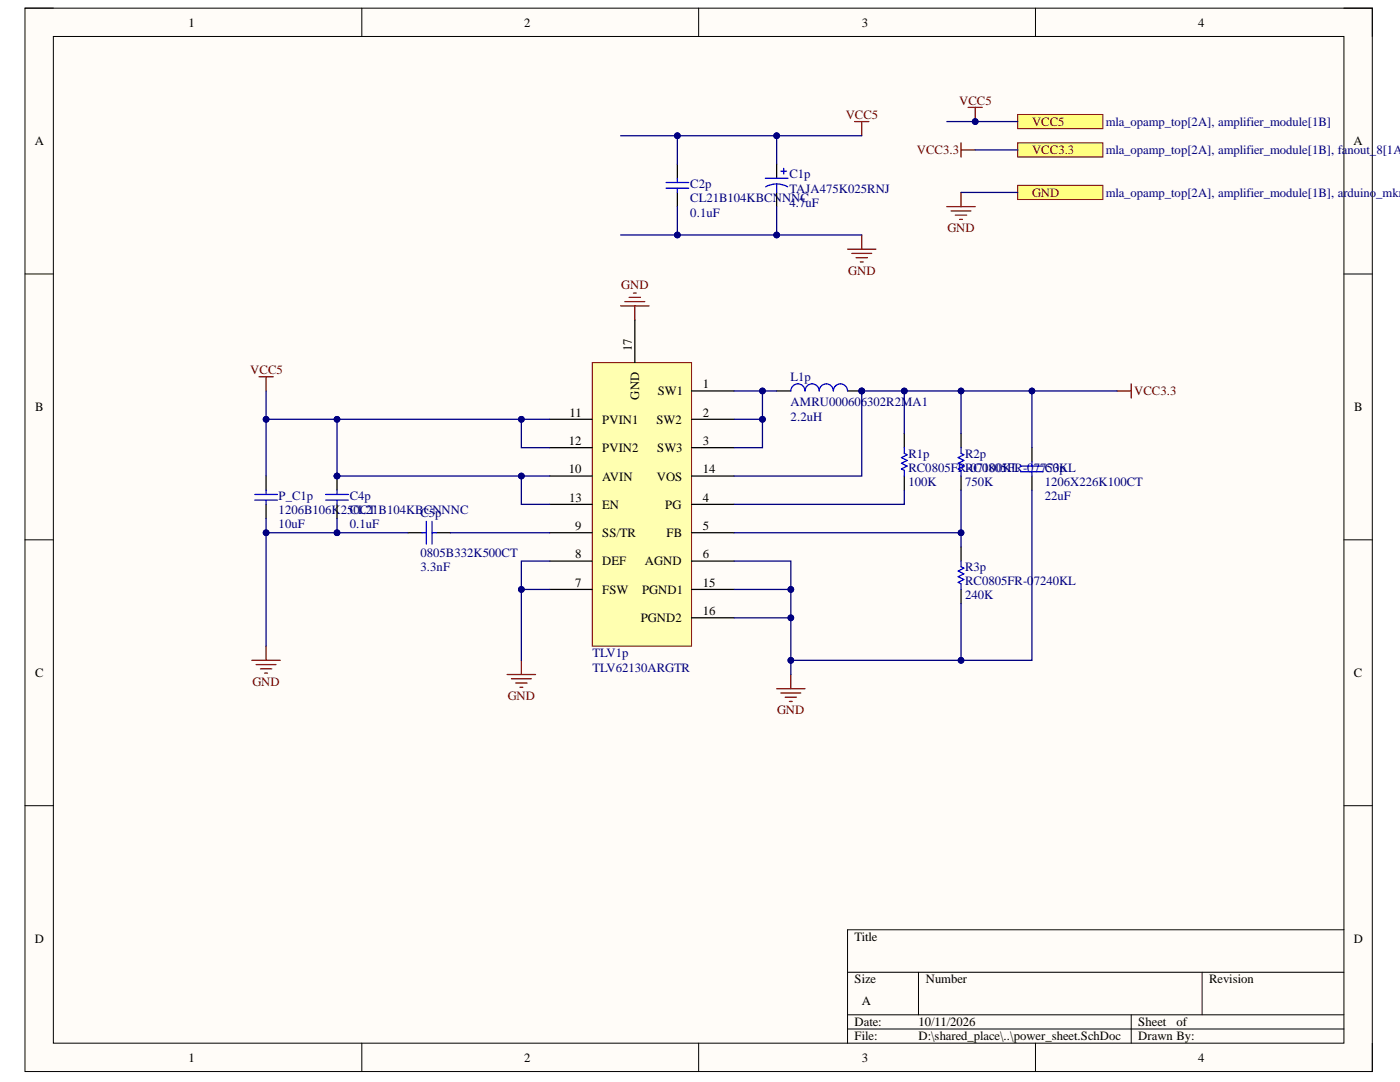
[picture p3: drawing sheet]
<svg xmlns="http://www.w3.org/2000/svg" width="279mm" height="216mm" viewBox="0 0 279 216" stroke-linecap="round" stroke-linejoin="round" font-family="sans-serif">
<path d="M5 1.6h268.9v212.2h-268.9z" fill-rule="evenodd" fill="#fffcf8"/>
<path d="M5 1.6h268.9v212.2h-268.9z" fill="none" stroke="#000" stroke-width=".2"/>
<path d="M10.6 7.3h257.6v200.9h-257.6z" fill-rule="evenodd" fill="#fffcf8"/>
<g fill="none" stroke="#000" stroke-width=".2">
<path d="M5 1.6h5.6M10.6 7.3h257.6v200.9h-257.6zM72.2 1.6v5.7M139.4 1.6v5.7M206.7 1.6v5.7M268.2 1.6h5.7v5.7M5 54.7h5.6M268.2 54.7h5.7M5 107.7h5.6M268.2 107.7h5.7M5 160.8h5.6M268.2 160.8h5.7"/>
<path d="M169.1 194h99.1M183.3 194v8.5M239.9 194v8.5M268.2 185.5h-99.1v22.7M72.2 208.2v5.6M139.4 208.2v5.6M169.1 202.5h99.1M169.1 205.3h99.1M206.7 208.2v5.6M225.8 202.5v5.7M273.9 208.2v5.6"/>
</g>
<g fill="none" stroke="#800000" stroke-width=".25">
<path d="M170.6 24.3h2.8M172 24.3v2.8M125.6 59.3h2.2M126.4 58.5h.6M169.1 49.7h5.7M170 50.6h4M170.8 51.4h2.3M171.7 52.3h.6M172 46.9v2.8M51.7 75.2h2.8M53.1 75.2v2.8M123.9 61h5.6"/>
<path d="M124.7 60.2h4M126.7 61v2.9M222.9 78h2.9M225.8 76.6v2.8M50.3 131.8h5.6M51.1 132.6h4M52 133.5h2.2M52.8 134.3h.6M53.1 128.9v2.9M101.2 134.6h5.7M102.1 135.4h3.9M102.9 136.3h2.3"/>
<path d="M103.8 137.1h.5M104 131.8v2.8M155 137.4h5.7M155.8 138.3h4M156.7 139.1h2.3M157.5 140h.6M157.8 134.6v2.8"/>
</g>
<g fill="none" stroke="#000" stroke-width=".25">
<path d="M135.2 32.7v2.9M135.2 38.4v2.8M155 32.7v2.9M155 38.4v2.8M155 78h2.8M169.1 78h2.9M53.1 95v2.8M180.5 86.5v2.8M180.5 95v2.8M191.8 86.5v2.8M191.8 95v2.8M205.9 89.3v2.9"/>
<path d="M205.9 95v2.8M53.1 100.6v2.9M67.3 100.6v2.9M81.4 106.3h2.8M87.1 106.3h2.8M191.8 109.1v2.9M191.8 117.6v2.9"/>
</g>
<g fill="none" stroke="#00f" stroke-width=".25">
<path d="M132.9 36.4h4.5M132.9 37.5h4.5M135.2 35.6v.8M135.2 37.5v.9M152.7 35.6h4.6M155 36.7l.9 .1 1.3 .5M155 36.7l-.9 .1-1.3 .5M155 36.7v1.7M155.8 34.2h1.2M156.4 33.6v1.1M157.8 78a1.42 1.42 0 0 1 1.4-1.4 1.42 1.42 0 0 1 1.5 1.4 1.42 1.42 0 0 1 1.4-1.4 1.42 1.42 0 0 1 1.4 1.4 1.41 1.41 0 0 1 1.4-1.4 1.41 1.41 0 0 1 1.4 1.4 1.42 1.42 0 0 1 1.4-1.4 1.42 1.42 0 0 1 1.4 1.4M50.8 98.7h4.6"/>
<path d="M50.8 99.8h4.6M53.1 97.8v.9M53.1 99.8v.8M65 98.7h4.5M65 99.8h4.5M67.3 99.8v.8M180.5 89.3v1.2l.5 .2-1.1 .6 1.1 .6-1.1 .5 1.1 .6-1.1 .6 .6 .3v1.1M191.8 89.3v1.2l.6 .2-1.2 .6 1.2 .6-1.2 .5 1.2 .6-1.2 .6 .6 .3v1.1M203.7 93h4.5M203.7 94.1h4.5M205.9 92.2v.8M205.9 94.1v.9"/>
<path d="M84.2 106.3h.9M85.1 104v4.6M86.2 104v4.6M86.2 106.3h.9M191.8 112v1.1l.6 .3-1.2 .5 1.2 .6-1.2 .6 1.2 .5-1.2 .6 .6 .3v1.1"/>
</g>
<path d="M118.2 72.4h19.8v56.5h-19.8z" fill-rule="evenodd" fill="#ffffb0"/>
<path d="M118.2 72.4h19.8v56.5h-19.8z" fill="none" stroke="#800000" stroke-width=".2"/>
<g fill="none" stroke="#000" stroke-width=".25">
<path d="M126.7 63.9v8.5M138 78h8.5M109.7 83.7h8.5M109.7 89.3h8.5M109.7 95h8.5M138 83.7h8.5M138 89.3h8.5M138 95h8.5M109.7 100.6h8.5M109.7 106.3h8.5M109.7 112h8.5M109.7 117.6h8.5"/>
<path d="M138 100.6h8.5M138 106.3h8.5M138 112h8.5M138 117.6h8.5M138 123.3h8.5"/>
</g>
<path d="M203.1 22.8h17v2.9h-17z" fill-rule="evenodd" fill="#ffff80"/>
<path d="M203.1 22.8h17v2.9h-17z" fill="none" stroke="#800000" stroke-width=".2"/>
<path d="M203.1 28.5h17v2.8h-17z" fill-rule="evenodd" fill="#ffff80"/>
<path d="M203.1 28.5h17v2.8h-17z" fill="none" stroke="#800000" stroke-width=".2"/>
<path d="M193.2 21.4h2.8M194.6 21.4v2.9" fill="none" stroke="#800000" stroke-width=".25"/>
<circle cx="194.6" cy="24.3" r=".57" fill="#000080"/>
<circle cx="194.6" cy="24.3" r=".57" fill="none" stroke="#000080" stroke-width=".2"/>
<path d="M191.8 28.5v2.8M191.8 29.9h2.8" fill="none" stroke="#800000" stroke-width=".25"/>
<path d="M104 117.6h5.7" fill="none" stroke="#000080" stroke-width=".25"/>
<circle cx="104" cy="117.6" r=".57" fill="#000080"/>
<circle cx="104" cy="117.6" r=".57" fill="none" stroke="#000080" stroke-width=".2"/>
<path d="M146.5 117.6h11.3" fill="none" stroke="#000080" stroke-width=".25"/>
<circle cx="157.8" cy="117.6" r=".57" fill="#000080"/>
<circle cx="157.8" cy="117.6" r=".57" fill="none" stroke="#000080" stroke-width=".2"/>
<path d="M146.5 123.3h11.3" fill="none" stroke="#000080" stroke-width=".25"/>
<circle cx="157.8" cy="123.3" r=".57" fill="#000080"/>
<circle cx="157.8" cy="123.3" r=".57" fill="none" stroke="#000080" stroke-width=".2"/>
<path d="M104 83.7v5.6h5.7" fill="none" stroke="#000080" stroke-width=".25"/>
<circle cx="104.1" cy="83.7" r=".57" fill="#000080"/>
<circle cx="104.1" cy="83.7" r=".57" fill="none" stroke="#000080" stroke-width=".2"/>
<path d="M53.1 83.7v11.3" fill="none" stroke="#000080" stroke-width=".25"/>
<circle cx="53.1" cy="83.7" r=".57" fill="#000080"/>
<circle cx="53.1" cy="83.7" r=".57" fill="none" stroke="#000080" stroke-width=".2"/>
<path d="M104 95v5.6h5.7" fill="none" stroke="#000080" stroke-width=".25"/>
<circle cx="104" cy="95" r=".57" fill="#000080"/>
<circle cx="104" cy="95" r=".57" fill="none" stroke="#000080" stroke-width=".2"/>
<path d="M53.1 103.5v25.4M89.9 106.3h19.8" fill="none" stroke="#000080" stroke-width=".25"/>
<circle cx="53.1" cy="106.3" r=".57" fill="#000080"/>
<circle cx="53.1" cy="106.3" r=".57" fill="none" stroke="#000080" stroke-width=".2"/>
<path d="M67.3 103.5v2.8" fill="none" stroke="#000080" stroke-width=".25"/>
<circle cx="67.3" cy="106.3" r=".57" fill="#000080"/>
<circle cx="67.3" cy="106.3" r=".57" fill="none" stroke="#000080" stroke-width=".2"/>
<path d="M146.5 83.7h5.7" fill="none" stroke="#000080" stroke-width=".25"/>
<circle cx="152.2" cy="83.7" r=".57" fill="#000080"/>
<circle cx="152.2" cy="83.7" r=".57" fill="none" stroke="#000080" stroke-width=".2"/>
<path d="M180.5 78v8.5" fill="none" stroke="#000080" stroke-width=".25"/>
<circle cx="180.5" cy="78" r=".57" fill="#000080"/>
<circle cx="180.5" cy="78" r=".57" fill="none" stroke="#000080" stroke-width=".2"/>
<path d="M191.8 78v8.5M180.5 97.8v2.8h-34" fill="none" stroke="#000080" stroke-width=".25"/>
<circle cx="191.8" cy="78" r=".57" fill="#000080"/>
<circle cx="191.8" cy="78" r=".57" fill="none" stroke="#000080" stroke-width=".2"/>
<path d="M191.8 97.8v8.5h-45.3" fill="none" stroke="#000080" stroke-width=".25"/>
<circle cx="191.8" cy="106.3" r=".57" fill="#000080"/>
<circle cx="191.8" cy="106.3" r=".57" fill="none" stroke="#000080" stroke-width=".2"/>
<path d="M191.8 106.3v2.8" fill="none" stroke="#000080" stroke-width=".25"/>
<circle cx="191.8" cy="106.3" r=".57" fill="#000080"/>
<circle cx="191.8" cy="106.3" r=".57" fill="none" stroke="#000080" stroke-width=".2"/>
<path d="M205.9 78v11.3" fill="none" stroke="#000080" stroke-width=".25"/>
<circle cx="205.9" cy="78" r=".56" fill="#000080"/>
<circle cx="205.9" cy="78" r=".56" fill="none" stroke="#000080" stroke-width=".2"/>
<path d="M205.9 97.8v34h-14.1v-11.3" fill="none" stroke="#000080" stroke-width=".25"/>
<circle cx="191.8" cy="131.8" r=".57" fill="#000080"/>
<circle cx="191.8" cy="131.8" r=".57" fill="none" stroke="#000080" stroke-width=".2"/>
<path d="M157.8 131.8h34" fill="none" stroke="#000080" stroke-width=".25"/>
<circle cx="157.8" cy="131.8" r=".57" fill="#000080"/>
<circle cx="157.8" cy="131.8" r=".57" fill="none" stroke="#000080" stroke-width=".2"/>
<circle cx="191.8" cy="131.8" r=".57" fill="#000080"/>
<circle cx="191.8" cy="131.8" r=".57" fill="none" stroke="#000080" stroke-width=".2"/>
<path d="M135.2 27.1v5.6" fill="none" stroke="#000080" stroke-width=".25"/>
<circle cx="135.2" cy="27.1" r=".57" fill="#000080"/>
<circle cx="135.2" cy="27.1" r=".57" fill="none" stroke="#000080" stroke-width=".2"/>
<path d="M135.2 41.2v5.7" fill="none" stroke="#000080" stroke-width=".25"/>
<circle cx="135.2" cy="46.9" r=".57" fill="#000080"/>
<circle cx="135.2" cy="46.9" r=".57" fill="none" stroke="#000080" stroke-width=".2"/>
<path d="M123.9 27.1h48.1" fill="none" stroke="#000080" stroke-width=".25"/>
<circle cx="135.2" cy="27.1" r=".57" fill="#000080"/>
<circle cx="135.2" cy="27.1" r=".57" fill="none" stroke="#000080" stroke-width=".2"/>
<circle cx="155" cy="27.1" r=".57" fill="#000080"/>
<circle cx="155" cy="27.1" r=".57" fill="none" stroke="#000080" stroke-width=".2"/>
<path d="M155 27.1v5.6" fill="none" stroke="#000080" stroke-width=".25"/>
<circle cx="155" cy="27.1" r=".57" fill="#000080"/>
<circle cx="155" cy="27.1" r=".57" fill="none" stroke="#000080" stroke-width=".2"/>
<path d="M123.9 46.9h48.1" fill="none" stroke="#000080" stroke-width=".25"/>
<circle cx="135.2" cy="46.9" r=".57" fill="#000080"/>
<circle cx="135.2" cy="46.9" r=".57" fill="none" stroke="#000080" stroke-width=".2"/>
<circle cx="155" cy="46.9" r=".57" fill="#000080"/>
<circle cx="155" cy="46.9" r=".57" fill="none" stroke="#000080" stroke-width=".2"/>
<path d="M155 41.2v5.7" fill="none" stroke="#000080" stroke-width=".25"/>
<circle cx="155" cy="46.9" r=".57" fill="#000080"/>
<circle cx="155" cy="46.9" r=".57" fill="none" stroke="#000080" stroke-width=".2"/>
<path d="M53.1 78v5.7h56.6" fill="none" stroke="#000080" stroke-width=".25"/>
<circle cx="53.1" cy="83.7" r=".57" fill="#000080"/>
<circle cx="53.1" cy="83.7" r=".57" fill="none" stroke="#000080" stroke-width=".2"/>
<circle cx="67.3" cy="83.7" r=".57" fill="#000080"/>
<circle cx="67.3" cy="83.7" r=".57" fill="none" stroke="#000080" stroke-width=".2"/>
<circle cx="104.1" cy="83.7" r=".57" fill="#000080"/>
<circle cx="104.1" cy="83.7" r=".57" fill="none" stroke="#000080" stroke-width=".2"/>
<path d="M67.3 83.7v11.3h42.4" fill="none" stroke="#000080" stroke-width=".25"/>
<circle cx="67.3" cy="83.7" r=".57" fill="#000080"/>
<circle cx="67.3" cy="83.7" r=".57" fill="none" stroke="#000080" stroke-width=".2"/>
<circle cx="104" cy="95" r=".57" fill="#000080"/>
<circle cx="104" cy="95" r=".57" fill="none" stroke="#000080" stroke-width=".2"/>
<path d="M109.7 112h-5.7v19.8" fill="none" stroke="#000080" stroke-width=".25"/>
<circle cx="104" cy="117.6" r=".57" fill="#000080"/>
<circle cx="104" cy="117.6" r=".57" fill="none" stroke="#000080" stroke-width=".2"/>
<path d="M146.5 112h11.3v22.6" fill="none" stroke="#000080" stroke-width=".25"/>
<circle cx="157.8" cy="117.6" r=".57" fill="#000080"/>
<circle cx="157.8" cy="117.6" r=".57" fill="none" stroke="#000080" stroke-width=".2"/>
<circle cx="157.8" cy="123.3" r=".57" fill="#000080"/>
<circle cx="157.8" cy="123.3" r=".57" fill="none" stroke="#000080" stroke-width=".2"/>
<circle cx="157.8" cy="131.8" r=".57" fill="#000080"/>
<circle cx="157.8" cy="131.8" r=".57" fill="none" stroke="#000080" stroke-width=".2"/>
<path d="M222.9 78h-50.9v17h-25.5" fill="none" stroke="#000080" stroke-width=".25"/>
<circle cx="180.5" cy="78" r=".57" fill="#000080"/>
<circle cx="180.5" cy="78" r=".57" fill="none" stroke="#000080" stroke-width=".2"/>
<circle cx="191.8" cy="78" r=".57" fill="#000080"/>
<circle cx="191.8" cy="78" r=".57" fill="none" stroke="#000080" stroke-width=".2"/>
<circle cx="205.9" cy="78" r=".56" fill="#000080"/>
<circle cx="205.9" cy="78" r=".56" fill="none" stroke="#000080" stroke-width=".2"/>
<path d="M152.2 78v11.3h-5.7" fill="none" stroke="#000080" stroke-width=".25"/>
<circle cx="152.2" cy="78" r=".57" fill="#000080"/>
<circle cx="152.2" cy="78" r=".57" fill="none" stroke="#000080" stroke-width=".2"/>
<circle cx="152.2" cy="83.7" r=".57" fill="#000080"/>
<circle cx="152.2" cy="83.7" r=".57" fill="none" stroke="#000080" stroke-width=".2"/>
<path d="M146.5 78h8.5" fill="none" stroke="#000080" stroke-width=".25"/>
<circle cx="152.2" cy="78" r=".57" fill="#000080"/>
<circle cx="152.2" cy="78" r=".57" fill="none" stroke="#000080" stroke-width=".2"/>
<path d="M189 24.3h14.1" fill="none" stroke="#000080" stroke-width=".25"/>
<circle cx="194.6" cy="24.3" r=".57" fill="#000080"/>
<circle cx="194.6" cy="24.3" r=".57" fill="none" stroke="#000080" stroke-width=".2"/>
<path d="M194.6 29.9h8.5M53.1 106.3h28.3" fill="none" stroke="#000080" stroke-width=".25"/>
<circle cx="67.3" cy="106.3" r=".57" fill="#000080"/>
<circle cx="67.3" cy="106.3" r=".57" fill="none" stroke="#000080" stroke-width=".2"/>
<circle cx="53.1" cy="106.3" r=".57" fill="#000080"/>
<circle cx="53.1" cy="106.3" r=".57" fill="none" stroke="#000080" stroke-width=".2"/>
<path d="M191.8 38.4v2.8M189 41.2h5.6M189.8 42.1h4M190.7 42.9h2.2M191.5 43.8h.6" fill="none" stroke="#800000" stroke-width=".25"/>
<path d="M203.1 37h17v2.8h-17z" fill-rule="evenodd" fill="#ffff80"/>
<path d="M203.1 37h17v2.8h-17z" fill="none" stroke="#800000" stroke-width=".2"/>
<path d="M191.8 38.4h11.3" fill="none" stroke="#000080" stroke-width=".25"/>
<text font-size="3.9" fill="#000080" x="66.7" y="97.2">PIC4p02</text>
<g font-size="2.5">
<text x="37.6" y="5.3">1</text>
<text x="104.6" y="5.3">2</text>
<text x="172" y="5.3">3</text>
<text x="239.1" y="5.3">4</text>
<text x="6.9" y="29">A</text>
<text x="270.1" y="29">A</text>
<text x="126.1" y="70.1" transform="rotate(-90 126.1 70.1)">17</text>
<text x="140.3" y="77.5">1</text>
<text x="7" y="82">B</text>
<text x="113.7" y="83.1">11</text>
<text x="127.5" y="79.7" transform="rotate(-90 127.5 79.7)">GND</text>
<text x="131.3" y="78.9">SW1</text>
<text x="140.3" y="83.1">2</text>
<text x="270.3" y="82">B</text>
<text x="113.5" y="88.8">12</text>
<text x="120.2" y="84.6">PVIN1</text>
<text x="131" y="84.6">SW2</text>
<text x="140.3" y="88.8">3</text>
<text x="113.5" y="94.4">10</text>
<text x="120.2" y="95.9">AVIN</text>
<text x="120.2" y="90.2">PVIN2</text>
<text x="131.1" y="95.9">VOS</text>
<text x="131.2" y="90.2">SW3</text>
<text x="140.3" y="94.4">14</text>
<text x="113.6" y="100.1">13</text>
<text x="120.2" y="101.5">EN</text>
<text x="132.8" y="101.5">PG</text>
<text x="140.3" y="100.1">4</text>
<text x="114.8" y="105.8">9</text>
<text x="120.2" y="107.2">SS/TR</text>
<text x="133" y="107.2">FB</text>
<text x="140.3" y="105.8">5</text>
<text x="114.8" y="111.4">8</text>
<text x="120.2" y="112.8">DEF</text>
<text x="128.7" y="112.8">AGND</text>
<text x="140.3" y="111.4">6</text>
<text x="114.8" y="117.1">7</text>
<text x="120.2" y="118.4">FSW</text>
<text x="128.1" y="118.4">PGND1</text>
<text x="140.3" y="117.1">15</text>
<text x="127.9" y="124.1">PGND2</text>
<text x="140.3" y="122.7">16</text>
<text x="7" y="135.1">C</text>
<text x="270.2" y="135.1">C</text>
<text x="6.9" y="188.1">D</text>
<text x="170.6" y="187.8">Title</text>
<text x="270.2" y="188.1">D</text>
<text x="170.6" y="196.2">Size</text>
<text x="184.8" y="196.2">Number</text>
<text x="241.3" y="196.2">Revision</text>
<text x="172" y="200.6">A</text>
<text x="170.6" y="204.8">Date:</text>
<text x="170.6" y="207.6">File:</text>
<text x="183.3" y="204.8">10/11/2026</text>
<text x="183.3" y="207.6">D:\shared_place\..\power_sheet.SchDoc</text>
<text x="227.2" y="204.8">Sheet</text>
<text x="227.2" y="207.6">Drawn By:</text>
<text x="234.8" y="204.8">of</text>
<text x="37.6" y="211.9">1</text>
<text x="104.6" y="211.9">2</text>
<text x="172" y="211.9">3</text>
<text x="239.1" y="211.9">4</text>
</g>
<g font-size="2.5" fill="#800000">
<text x="168.8" y="23.7">VCC5</text>
<text x="191.4" y="20.9">VCC5</text>
<text x="206" y="25.1">VCC5</text>
<text x="183" y="30.7">VCC3.3</text>
<text x="206" y="30.7">VCC3.3</text>
<text x="206" y="39.3">GND</text>
<text x="189.1" y="46.4">GND</text>
<text x="124" y="57.6">GND</text>
<text x="169.3" y="54.8">GND</text>
<text x="49.9" y="74.6">VCC5</text>
<text x="226.3" y="78.9">VCC3.3</text>
<text x="50.4" y="136.9">GND</text>
<text x="101.3" y="139.7">GND</text>
<text x="155.1" y="142.5">GND</text>
</g>
<g font-size="2.5" fill="#000080">
<text x="220.7" y="25.1">mla_opamp_top[2A], amplifier_module[1B]</text>
<text x="157.5" y="35.6">C1p</text>
<text x="220.7" y="30.7">mla_opamp_top[2A], amplifier_module[1B], fa</text>
<text x="268.9" y="30.7">nout_8[1A]</text>
<text x="137.8" y="37.6">C2p</text>
<text x="137.8" y="40.4">CL21B104KBCNNNC</text>
<text x="157.5" y="41.2">4.7uF</text>
<text x="157.5" y="38.4">TAJA475K025RNJ</text>
<text x="220.7" y="39.3">mla_opamp_top[2A], amplifier_module[1B], arduino_mkr_</text>
<text x="137.8" y="43.2">0.1uF</text>
<text x="157.8" y="76">L1p</text>
<text x="157.8" y="84">2.2uH</text>
<text x="157.8" y="81.1">AMRU000606302R2MA1</text>
<text x="181.3" y="91.3">R1p</text>
<text x="181.3" y="94.1">RC0805FR-07100KL</text>
<text x="192.6" y="91.3">R2p</text>
<text x="192.6" y="94.1">RC0805FR-07750KL</text>
<text x="208.5" y="94.1">C3p</text>
<text x="55.6" y="99.8">P_C1p</text>
<text x="69.8" y="99.8">C4p</text>
<text x="181.3" y="97">100K</text>
<text x="192.6" y="97">750K</text>
<text x="208.5" y="99.8">22uF</text>
<text x="208.5" y="97">1206X226K100CT</text>
<text x="55.6" y="105.4">10uF</text>
<text x="55.6" y="102.6">1206B106K</text>
<text x="68" y="102.6">250CT</text>
<text x="69.8" y="105.4">0.1uF</text>
<text x="69.8" y="102.6">CL21B104KBCNNNC</text>
<text x="83.9" y="103.2">C5p</text>
<text x="83.9" y="114">3.3nF</text>
<text x="83.9" y="111.1">0805B332K500CT</text>
<text x="192.6" y="114">R3p</text>
<text x="192.6" y="119.6">240K</text>
<text x="192.6" y="116.7">RC0805FR-07240KL</text>
<text x="118.2" y="131.2">TLV1p</text>
<text x="118.2" y="134.1">TLV62130ARGTR</text>
</g>
<text font-size="1.1" fill="#000080" x="168.6" y="78.3">PIL1p02</text>
</svg>
